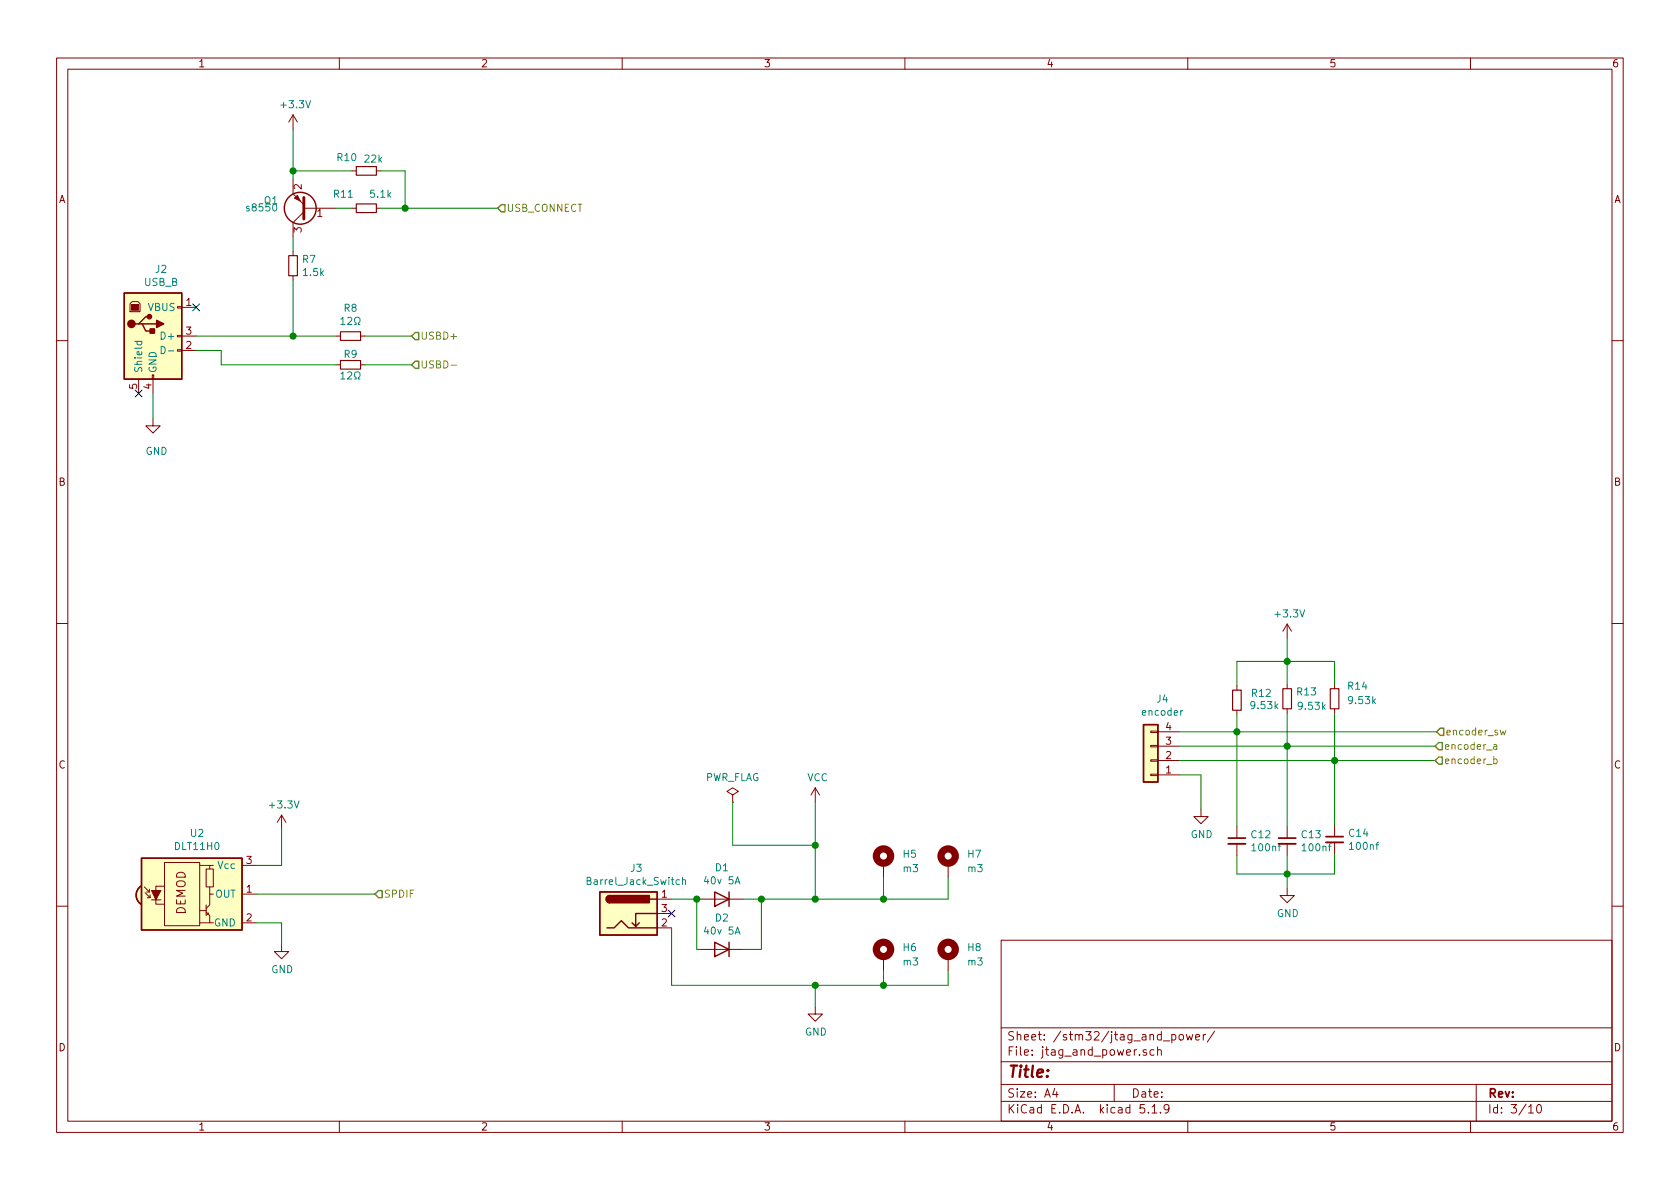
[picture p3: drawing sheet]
<svg xmlns="http://www.w3.org/2000/svg" width="297mm" height="210mm" viewBox="0 0 297 210" stroke-linecap="round" stroke-linejoin="round" font-family="sans-serif">
<g fill="none" stroke="#840000" stroke-width=".18">
<path d="M10 10.3h277v189.9h-277zM12 12.2h273v186.1h-273zM60 10.3v1.9M110 10.3v1.9M160 10.3v1.9M210 10.3v1.9M260 10.3v1.9M51.8 31.7v2.6l1.9 1.9M51.8 20.3v2.6M51.8 20.3l-.7 1.3M51.8 20.3l.8 1.3M53.7 37.5l-1.9 1.9v2.5"/>
<path d="M53.7 36.8h5.7M62.2 36.8h.8M62.2 30.2h.8M66.5 36.8h.8M66.5 30.2h.8M23.4 53.3h1l.4 .4v1.4h-1.8v-1.4zM31.4 59.3h.7v.3h-.7zM31.4 54.2h.7v.3h-.7zM32.1 54.4h2.6M32.1 59.4h2.6M51.8 44.4v.8M51.8 48.8v.7"/>
<path d="M59.4 59.4h.8M63.8 59.4h.7M10 60.2h2M24.5 67.1v2.5M26.9 66.3h.3v.8h-.3zM27.1 74v1.3h1.2l-1.2 1.3-1.3-1.3h1.3M27.1 67.1v2.5M31.4 61.8h.7v.3h-.7zM32.1 62h2.6M59.4 64.5h.8M63.8 64.5h.7M285 60.2h2"/>
<path d="M10 110.3h2M227.6 110.4l-.8 1.2M227.6 110.4v2.5M227.6 110.4l.7 1.2M285 110.3h2M144.1 139.3l-.7 1.3M144.1 139.3v2.6M144.1 139.3l.8 1.3M203.5 129.3h1.2v.2h-1.2zM203.5 131.8h1.2v.3h-1.2zM203.5 136.9h1.2v.3h-1.2zM203.5 134.4h1.2v.2h-1.2z"/>
<path d="M204.7 137h3.8M204.7 134.5h3.8M204.7 131.9h3.8M204.7 129.4h3.8M218.7 121.3v.7M218.7 125.6v.8M227.6 121v.8M227.6 125.3v.8M236 121v.8M236 125.3v.8M25.5 156.8l.9 .9M25.7 157.9l.8 .8"/>
<path d="M25.9 157.7h.5M26 158.7h.5M26.4 157.2v.5M26.5 158.2v.5M26.8 159.1h1.6M29.1 152.5h6.2v11.2h-6.2zM29.1 156.7h-1.5v3.2h1.5M35.3 153h1.8M36.4 153.7h1.3v3.1h-1.3zM37.1 156.8v1.3M37.7 153h-.6v.7M37.7 158.1h-.6v1.9l-.7 .6"/>
<path d="M42.8 153h2.5M42.8 158.1h2.5M49.8 144.1l-.8 1.3M49.8 144.1v2.6M49.8 144.1l.7 1.3M116.2 159h2.5M123.8 159h7.6M129.5 140.6l1.1-.7-1.1-.6-1 .6 1 .7v1.3M129.5 141.9h.1M156.2 152.6v2.6M167.6 152.6v2.6M212.3 143.1v1.3h1.3l-1.3 1.3-1.2-1.3h1.2"/>
<path d="M218.7 146.2v2M218.7 149.2v2.1M227.6 157.1v1.3h1.3l-1.3 1.2-1.3-1.2h1.3M227.6 146.2v2M227.6 149.2v2.1M236 145.9v2M236 149v2M10 160.2h2M35.3 163.2h1.8M35.3 161h1.1M36.4 161.3l.7 .6v1.3h.6M36.4 160v1.9"/>
<path d="M36.8 161.4v.3h-.2M42.8 163.2h2.5M49.8 167v1.3h1.3l-1.3 1.2-1.3-1.2h1.3M116.2 164.1h2.5M116.2 161.5h2.5M123.8 167.9h7.6M144.1 178v1.3h1.3l-1.3 1.3-1.2-1.3h1.2M156.2 169.2v2.5M167.6 169.2v2.5M177 166.3h108v32h-108zM285 160.2h2M60 198.3v1.9"/>
<path d="M110 198.3v1.9M160 198.3v1.9M177 194.8h108M177 191.8h108M177 187.8h108M177 181.8h108M186.5 192.5l-.4 1h1M186.8 193v1M197 191.8v3M202.3 195.3h-.7l-.1 .7 .3-.1 .5 .1 .1 .2-.1 .5-.2 .1-.6-.1M202.7 185.7a.37 .37 0 0 0-.6 .1l.1 .2 .5 .2 .1 .1-.3 .3-.4-.1M203 196.7v.1"/>
<path d="M203.7 195.8l.4-.5v1.5M203.7 196.8h.8M204 185.7l-.4-.1-.3 .3 .1 .6 .2 .1 .4-.1M204.7 185.7a.37 .37 0 0 1 .6 .1v.8M204.7 185.1v1.5M205.2 196.7v.1M206.7 196l-.1 .2a.48 .48 0 0 1-.7-.1v-.6a.48 .48 0 0 1 .7-.1v.1a1.19 1.19 0 0 1-.2 1.2l-.4 .1M207.2 183l.4-.1 .3 .3-.1 .6-.2 .1-.4-.1M208.5 183.1l.3-.2 .4 .2v.5l-.1 .2-.3 .1-.3-.1zM209.8 182.9l.2 1 .3-.7 .3 .7 .3-1M210 198.3v1.9M211.4 183.4l.7-.1-.1-.3-.4-.1-.2 .2 .1 .7h.5"/>
<path d="M212.8 182.9v1M213.2 182.9l-.4 .3M214.8 182.3l-1.3 2M260 198.3v1.9M261 191.8v6.5M270.3 195.8l.4-.5v1.5M270.3 196.8h.8M271.8 195.5l.4-.2a.94 .94 0 0 1 0 1.5 .79 .79 0 0 1-.4-1.3z"/>
</g>
<g fill="none" stroke="#840000" stroke-width="1.3">
<circle cx="156.2" cy="151.4" r="1.27"/>
<circle cx="167.6" cy="151.4" r="1.27"/>
<circle cx="156.2" cy="167.9" r="1.27"/>
<circle cx="167.6" cy="167.9" r="1.27"/>
</g>
<g fill="#ffffc2" stroke="#ffffc2" stroke-width=".18">
<path d="M106 157.7h10.2v7.6h-10.2z"/>
<path d="M24.7 156.8l.2-.1 1.1 1.6-1.1 1.6a1.96 1.96 0 0 1-.2-3.1z"/>
<path d="M25 151.8h17.8v12.7h-17.8z"/>
<path d="M202.2 128.1h2.5v10.2h-2.5z"/>
<path d="M22 51.8h10.1v15.3h-10.1z"/>
</g>
<g fill="none" stroke="#840000" stroke-width=".25">
<path d="M22 51.8h10.1v15.3h-10.1zM24.5 57.3h.6l.7 1.2h1.3M25.1 57.3h2.6M26.4 56h-.6l-1.3 1.3h-.6M202.2 128.1h2.5v10.2h-2.5zM24.9 156.7a1.96 1.96 0 0 0 0 3.2M25 151.8h17.8v12.7h-17.8zM106 157.7h10.2v7.6h-10.2zM107.8 158.4a.63 .63 0 0 0-.6 .6 .63 .63 0 0 0 .6 .6M114.9 159h1.3M126.4 157.7l2.5 1.3-2.5 1.3zM128.9 157.7v2.6"/>
<path d="M107.3 164.1h1.3l1.3-1.3 1.2 1.3h5.1M113 163.2l-.6 .6M116.2 161.5h-3.8v2.3l-.6-.6M126.4 166.6l2.5 1.3-2.5 1.3zM128.9 166.6v2.6"/>
<circle cx="53.1" cy="36.8" r="2.82"/>
</g>
<g fill="#840000" stroke="#840000" stroke-width=".25">
<path d="M107.4 158.5l.4-.1v1.2a.64 .64 0 0 1-.6-.4 .64 .64 0 0 1 .2-.7z"/>
<path d="M107.8 158.4h7v1.2h-7z"/>
<path d="M26.5 58.2h.8v.7h-.8z"/>
<path d="M27.7 56.6l1.3 .7-1.3 .6z"/>
<circle cx="23.2" cy="57.3" r=".63"/>
<circle cx="26.4" cy="56" r=".38"/>
</g>
<g fill="none" stroke="#008484" stroke-width=".18">
<path d="M60.3 56.5l.3-.4v1.3M60.3 57.4h.7M61.5 56.2l.5-.1 .2 .4v.2l-.8 .7h.8M62.7 57.4h.3v-.3a.54 .54 0 0 1-.3-.7 .54 .54 0 0 1 .8-.2 .59 .59 0 0 1-.2 .9v.3h.4M23.8 60.4h1.3M24.3 60.4l-.1 .4 .3 .2 .5-.1v-.5M28.5 61.3a.64 .64 0 0 1 .7 .6 .64 .64 0 0 1-.7 .6zM29.8 62h.9M60.3 66.1l.3-.3v1.2M60.3 67h.7M61.5 65.9l.5-.1 .2 .3v.2l-.8 .7h.8M62.7 67h.3v-.2a.54 .54 0 0 1-.3-.7 .54 .54 0 0 1 .8-.3 .59 .59 0 0 1-.2 1v.2h.4"/>
<path d="M209.1 125.6l-.3 .3M120.7 155.7l.2-.1h.3v.8M120.7 155.1v1.3"/>
</g>
<g fill="#840000" stroke="#840000" stroke-width=".18">
<path d="M26.8 157.5h1.6l-.8 1.6z"/>
<path d="M23.2 53.8h1.3v1.1h-1.3z"/>
<path d="M52.1 35l.5-.5 .5 1.1z"/>
</g>
<path d="M217.2 149.2h3M226.1 149.2h3M234.4 149h3.1" fill="none" stroke="#840000" stroke-width=".33"/>
<path d="M217.2 148.2h3M226.1 148.2h3M234.4 147.9h3.1" fill="none" stroke="#840000" stroke-width=".3"/>
<path d="M63 36.1h3.5v1.5h-3.5zM63 29.5h3.5v1.5h-3.5zM51.1 45.2h1.5v3.6h-1.5zM60.2 58.7h3.6v1.5h-3.6zM60.2 63.7h3.6v1.6h-3.6zM217.9 122h1.6v3.6h-1.6zM226.8 121.8h1.5v3.5h-1.5zM235.2 121.8h1.5v3.5h-1.5z" fill="none" stroke="#840000" stroke-width=".2"/>
<path d="M53.7 34.9v3.8" fill="none" stroke="#840000" stroke-width=".51"/>
<g fill="none" stroke="#008400" stroke-width=".18">
<path d="M51.8 30.2h10.4M51.8 22.9v8.8M59.4 36.8h2.8M67.3 30.2h4.3v6.6M67.3 36.8h20.7M34.7 59.4h24.7M51.8 41.9v2.5M51.8 49.5v9.9M64.5 59.4h8.3M27.1 69.6v4.4M34.7 62h4.4v2.5h20.3M64.5 64.5h8.3"/>
<path d="M227.6 112.9v8.1M208.5 129.4h45.5M208.5 134.5h45.2M208.5 131.9h45.2M208.5 137h3.8v6.1M218.7 126.4v19.8M227.6 126.1v20.1M236 121v-4h-17.3v4.3M236 126.1v19.8M45.3 158.1h21M49.8 146.7v6.3h-4.5M118.7 159h5.1"/>
<path d="M123.2 159v8.9h.6M129.5 141.9v7.6h14.6M134.6 159v8.9h-3.2M144.1 141.9v17.1M156.2 155.2v3.8M167.6 155.2v3.8h-36.2M227.6 151.3v5.8M236 151v3.6h-17.3v-3.3M45.3 163.2h4.5v3.8M118.7 164.1v10.1h48.9v-2.5M144.1 174.2v3.8M156.2 171.7v2.5"/>
</g>
<path d="M79.7 64.6h1M264.1 131.7h.5v.8M264.1 134.3l.4-.1 .2 .2-.1 .6h-.5M264.6 132h-.4l-.2 .2 .1 .3h.5M265.3 129.1l.2 .9 .3-.6 .2 .6 .2-.9" fill="none" stroke="#848400" stroke-width=".18"/>
<path d="M88.6 36.2h.7v1.3h-.7l-.6-.7zM73.4 58.8h.6v1.3h-.6l-.6-.7zM73.4 63.9h.6v1.2h-.6l-.6-.6zM254.4 131.3h.6v1.3h-.6l-.7-.7zM254.4 133.9h.6v1.2h-.6l-.7-.6zM254.6 128.8h.7v1.2h-.7l-.6-.6zM66.3 158.1l.6-.6h.7v1.2h-.7z" fill="none" stroke="#848400" stroke-width=".25"/>
<g fill="#008400" stroke="#008400" stroke-width=".25">
<circle cx="218.7" cy="129.4" r=".51"/>
<circle cx="156.2" cy="174.2" r=".51"/>
<circle cx="156.2" cy="159" r=".51"/>
<circle cx="144.1" cy="174.2" r=".51"/>
<circle cx="123.2" cy="159" r=".51"/>
<circle cx="227.6" cy="131.9" r=".51"/>
<circle cx="144.1" cy="159" r=".51"/>
<circle cx="236" cy="134.5" r=".51"/>
<circle cx="227.6" cy="154.6" r=".51"/>
<circle cx="227.6" cy="117" r=".51"/>
<circle cx="51.8" cy="30.2" r=".51"/>
<circle cx="71.6" cy="36.8" r=".51"/>
<circle cx="51.8" cy="59.4" r=".51"/>
<circle cx="134.6" cy="159" r=".51"/>
<circle cx="144.1" cy="149.5" r=".51"/>
</g>
<path d="M34.1 53.7l1.2 1.3M35.3 53.7l-1.2 1.3M23.9 69l1.2 1.2M25.1 69l-1.2 1.2M118.1 160.9l1.3 1.2M119.4 160.9l-1.3 1.2" fill="none" stroke="#000084" stroke-width=".18"/>
<text font-size="2.8" fill="#840000" x="178" y="190.5">Title:</text>
<g font-size="2.1" fill="#840000">
<text x="32.8" y="161.8" transform="rotate(-90 32.8 161.8)">DEMOD</text>
<text x="178" y="184">Sheet: /stm32/jtag_and_power/</text>
<text x="178" y="186.7">File: jtag_and_power.sch</text>
<text x="178" y="196.9">KiCad E.D.A. kicad 5.1.9</text>
<text x="178" y="194.1">Size: A4</text>
<text x="200" y="194.1">Date:</text>
<text x="263" y="194.1">Rev:</text>
<text x="263" y="196.9">Id: 3/10</text>
</g>
<g font-size="1.8" fill="#840000">
<text x="35" y="11.9">1</text>
<text x="85" y="11.9">2</text>
<text x="135" y="11.9">3</text>
<text x="185" y="11.9">4</text>
<text x="235" y="11.9">5</text>
<text x="285" y="11.9">6</text>
<text x="10.4" y="35.9">A</text>
<text x="53.3" y="33.5" transform="rotate(-90 53.3 33.5)">2</text>
<text x="285.4" y="35.9">A</text>
<text x="53.3" y="41.1" transform="rotate(-90 53.3 41.1)">3</text>
<text x="56.1" y="38.3">1</text>
<text x="32.9" y="54.1">1</text>
<text x="32.9" y="59.2">3</text>
<text x="32.9" y="61.7">2</text>
<text x="24.3" y="68.8" transform="rotate(-90 24.3 68.8)">5</text>
<text x="26.8" y="68.8" transform="rotate(-90 26.8 68.8)">4</text>
<text x="10.4" y="85.9">B</text>
<text x="285.4" y="85.9">B</text>
<text x="206.1" y="131.7">3</text>
<text x="206.1" y="129.2">4</text>
<text x="10.4" y="135.9">C</text>
<text x="206.1" y="136.8">1</text>
<text x="206.1" y="134.2">2</text>
<text x="285.4" y="135.9">C</text>
<text x="43.6" y="152.8">3</text>
<text x="43.6" y="157.9">1</text>
<text x="117" y="158.7">1</text>
<text x="117" y="161.3">3</text>
<text x="43.6" y="162.9">2</text>
<text x="117" y="163.8">2</text>
<text x="10.4" y="185.9">D</text>
<text x="285.4" y="185.9">D</text>
<text x="35" y="199.9">1</text>
<text x="85" y="199.9">2</text>
<text x="135" y="199.9">3</text>
<text x="185" y="199.9">4</text>
<text x="235" y="199.9">5</text>
<text x="285" y="199.9">6</text>
</g>
<g font-size="1.8" fill="#008484">
<text x="49.9" y="19.1">+3.3V</text>
<text x="59.7" y="28.5">R10</text>
<text x="64.5" y="28.7">22k</text>
<text x="59.1" y="35">R11</text>
<text x="65.6" y="35">5.1k</text>
<text x="43.8" y="37.4">s8550</text>
<text x="46.8" y="36.1">Q1</text>
<text x="53.5" y="46.5">R7</text>
<text x="25.5" y="50.6">USB_B</text>
<text x="27.5" y="48.3">J2</text>
<text x="53.7" y="48.8">1.5k</text>
<text x="26.2" y="55">VBUS</text>
<text x="60.9" y="55.1">R8</text>
<text x="28.8" y="60.1">D+</text>
<text x="60.9" y="63.3">R9</text>
<text x="25.1" y="66" transform="rotate(-90 25.1 66)">Shield</text>
<text x="27.7" y="66" transform="rotate(-90 27.7 66)">GND</text>
<text x="25.7" y="80.4">GND</text>
<text x="225.6" y="109.2">+3.3V</text>
<text x="204.6" y="124.3">J4</text>
<text x="221.3" y="125.4">9.53k</text>
<text x="221.4" y="123.2">R12</text>
<text x="229.4" y="123">R13</text>
<text x="229.7" y="125.5">9.53k</text>
<text x="238.4" y="122">R14</text>
<text x="238.6" y="124.5">9.53k</text>
<text x="202.1" y="126.6">encoder</text>
<text x="47.8" y="143">+3.3V</text>
<text x="124.6" y="138.1">PWR_FLAG</text>
<text x="142.7" y="138.1">VCC</text>
<text x="33.7" y="148">U2</text>
<text x="210.5" y="148.2">GND</text>
<text x="221.3" y="148.2">C12</text>
<text x="230.2" y="148.2">C13</text>
<text x="238.6" y="148">C14</text>
<text x="31" y="150.3">DLT11H0</text>
<text x="38.6" y="153.7">Vcc</text>
<text x="111.6" y="154.2">J3</text>
<text x="126.5" y="154.1">D1</text>
<text x="159.7" y="151.7">H5</text>
<text x="159.8" y="154.2">m3</text>
<text x="171.2" y="151.7">H7</text>
<text x="171.2" y="154.2">m3</text>
<text x="221.5" y="150.5">100nf</text>
<text x="230.4" y="150.5">100nf</text>
<text x="238.8" y="150.3">100nf</text>
<text x="38" y="158.7">OUT</text>
<text x="104.2" y="156.5">Barrel_Jack_Switch</text>
<text x="124.8" y="156.4">40v 5A</text>
<text x="37.8" y="163.8">GND</text>
<text x="124.8" y="165.3">40v 5A</text>
<text x="126.5" y="163">D2</text>
<text x="225.8" y="162.2">GND</text>
<text x="48" y="172.1">GND</text>
<text x="159.7" y="168.2">H6</text>
<text x="159.8" y="170.7">m3</text>
<text x="171.2" y="168.2">H8</text>
<text x="171.2" y="170.7">m3</text>
<text x="142.3" y="183.1">GND</text>
</g>
<g font-size="1.8" fill="#848400">
<text x="89.5" y="37.5">USB_CONNECT</text>
<text x="74.3" y="65.1">USBD-</text>
<text x="74.3" y="60.1">USBD+</text>
<text x="255.5" y="130">encoder_sw</text>
<text x="255.3" y="132.6">encoder_a</text>
<text x="255.3" y="135.1">encoder_b</text>
<text x="67.8" y="158.7">SPDIF</text>
</g>
</svg>
